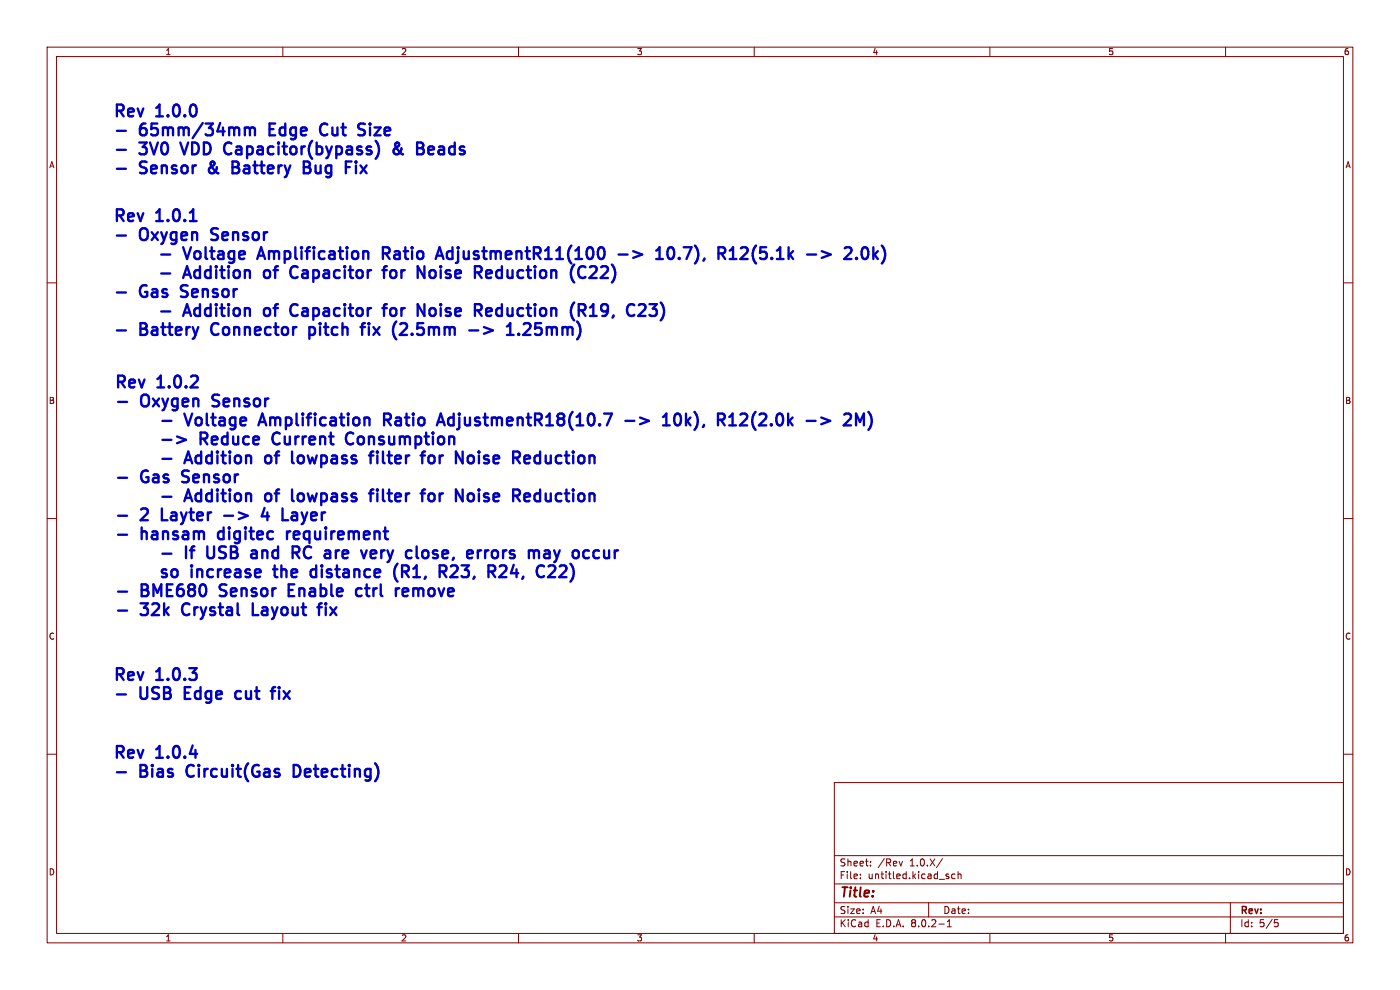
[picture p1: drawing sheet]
<svg xmlns="http://www.w3.org/2000/svg" width="297mm" height="210mm" viewBox="0 0 297 210" stroke-linecap="round" stroke-linejoin="round" font-family="sans-serif">
<g fill="none" stroke="#840000" stroke-width=".21">
<path d="M10 10h277v190h-277zM12 12h273v186h-273zM60 10v2M110 10v2M160 10v2M210 10v2M260 10v2M10 60h2M285 60h2M10 110h2M285 110h2M10 160h2"/>
<path d="M285 160h2M177 166h108v32h-108zM60 198v2M110 198v2M160 198v2M177 194.5h108M177 191.5h108M177 187.5h108M177 181.5h108M182.5 186.3v.1M182.5 185.5v.1M184.7 183.6v.1"/>
<path d="M184.7 182.8v.1M191.5 182.7l-.4 1M197 191.5v3M199.2 196h1.1M200 182.1l-1.3 2M201 196.6h.8M201 195.5l.4-.4v1.5M201.2 186v.3M202.6 185.5l-.4-.1-.3 .3 .1 .6h.6M203.2 185.5l.3-.1 .3 .1 .1 .9M203.2 184.9v1.5M210 198v2"/>
<path d="M260 198v2M261 191.5v6.5M270.4 195.1h.7M270.5 195.7h.4l.3 .3-.2 .5-.5 .1"/>
</g>
<g fill="none" stroke="#0000c2" stroke-width=".5">
<path d="M24.8 27.8h1.9M24.8 31.8h1.9M24.8 35.8h1.9M38.3 30.2l.8 2.5M44.4 35.7l-.1 .2 .1 .6M48 32.6l.4 .1 .6-.1M48.4 30.2l-.4 .2M48.6 30.2l.4 .2M49.3 34.3v2.5l1.2-.2M49.3 35.4h.9M50.2 35.4l.3 .2M50.5 35.2l-.3 .2"/>
<path d="M51.9 27.3a.62 .62 0 0 1 1.1 .1M53 27.4l.4-.4 .6 .2 .1 1.5M53 27.4v1.3M57.2 27.4h.8M58.4 26.2h-1.2v2.5h1.2M64.4 35.4h.9M65.3 35.4a.67 .67 0 0 1 .6 .7 .67 .67 0 0 1-.5 .7h-1M65.8 35l-.5 .4M69.3 26.3a1.03 1.03 0 0 0-1.1 .2 1.03 1.03 0 0 0-.3 1.1 .96 .96 0 0 0 .4 1 .96 .96 0 0 0 1 0M75.5 35.1v1.7M76.5 26.2l.9 .1M76.5 35.1l1.3 1.7"/>
<path d="M76.9 27.5a.61 .61 0 0 1 .5 .6 .61 .61 0 0 1-.5 .6M77.8 35.1l-1.3 1.7M79.8 33.6l-.1 .1M84.2 30.2l-.2 .2a.93 .93 0 0 0 .2 1.1l1 1.1 .3 .1M84.3 30.2l.3 .2a.46 .46 0 0 1-.2 .7l-.7 .4a.68 .68 0 0 0 0 1.1 .68 .68 0 0 0 1-.1l.3-.5 .2-.6M91.7 31.1h-.5l-.3 .3 .1 1.2 .7 .1M92.1 31.7l-1.2 .2M24.8 50h1.9M34.2 54h1.9M34.2 58h1.9M40.3 46.9h1.4M44.8 50.8l.4 .1"/>
<path d="M45 48.5a.58 .58 0 0 0 0 1M54.8 54.2h1.2M55.4 52.4l-.8 2.5M56.1 57.5l-.1 .3 .1 .9M61.6 57.9a.96 .96 0 0 0 .4 .9 .96 .96 0 0 0 1 .1M61.7 57.1l-.1 .4M81.1 57.3h1M81.8 53.8l.9 1.1M82.1 56.5l-.5 .1-.1 .2v2.2M82.4 52.6l-1.2-.2v2.5M82.4 53.6l-1.2 .2M83.6 57.3a.68 .68 0 0 0-.8 .5v.7a.68 .68 0 0 0 .8 .5"/>
<path d="M91.9 57.3a.68 .68 0 0 0-.8 .5v.7a.68 .68 0 0 0 .8 .5M92.4 54.9l.9-2.5 .8 2.5M92.7 54.2h1.1M103.3 57.4l.7-.1 .2 .1 .1 .5-1.2 .2M103.3 58.9l.2 .1 .7-.1M124.2 58.7l-.5 .3M126.5 57.5l-1.5 1.5h1.6M131.2 54h1.9M139.2 54.9h1.4M139.7 52.8l.2-.4v2.5M141.9 52.6a.59 .59 0 0 1 1 .3 1.29 1.29 0 0 1-.7 2 1.66 1.66 0 0 1-.3-2.3zM154.8 54.9h1.4"/>
<path d="M154.8 53.2l.7-.8v2.5M158.1 52.4h-.6l-.3 .3M158.5 53.5l-1.4 1.4h1.5M174.3 53.3l1.9 .7-1.9 .7M183.1 52.6a.59 .59 0 0 1 1 .3 1.29 1.29 0 0 1-.7 2 1.66 1.66 0 0 1-.3-2.3zM185.3 52.4v2.5M185.5 54l.7 .9M186.2 53.3l-.9 .9M24.8 62h1.9M24.8 70.1h1.9M34.2 66.1h1.9M38.4 62.9l.3 .1"/>
<path d="M38.6 60.6a.58 .58 0 0 0 0 1M45 68.9a1.74 1.74 0 0 0 0 1.8M56.1 65.6l-.1 .2 .1 1M61.6 65.9a.96 .96 0 0 0 .4 1 .96 .96 0 0 0 1 0M63 64.6a.96 .96 0 0 0-1 .1 .96 .96 0 0 0-.4 .9M65.6 69.4v2.5M65.6 69.5l.7-.1 .4 .2M66.7 70.8l-.4 .2-.7-.1M76.5 69.4h.9M78.3 69.4v1.6M81.1 65.4h1M82.1 64.5l-.5 .1-.1 .3v2.1"/>
<path d="M83.6 65.4a.68 .68 0 0 0-.8 .4v.7a.68 .68 0 0 0 .8 .5M85.3 68.5l-.3 .2M85.9 68.5a.68 .68 0 0 1 .3 1.1l-1.4 1.4h1.5M91.9 65.4a.68 .68 0 0 0-.8 .4v.7a.68 .68 0 0 0 .8 .5M99.6 70.1h1.9M102.7 69.4l1.9 .7-1.9 .7M103.3 65.5l.7-.1 .2 .1 .1 .4-1.2 .3M103.3 66.9l.2 .1 .7-.1M110 70.8l.2 .1-.2 .1M110 70.8l-.1 .1 .1 .1M110 70.8v.2M111.5 68.5l-.4 .3"/>
<path d="M112.1 68.5a.68 .68 0 0 1 .3 1.1l-1.4 1.4h1.5M123.4 65.8l.8 1.2M123.7 64.5a.68 .68 0 0 1 .5 .7 .68 .68 0 0 1-.5 .6M125.2 67h1.4M125.2 65.2l.7-.7v2.5M136.5 64.5a.68 .68 0 0 1 .3 1.1l-1.4 1.4h1.5M137.8 66.8l.3 .2h.7l.4-.2M137.8 64.5h1.5l-.8 1h.3l.4 .2M25.1 85.3h1.9M34.5 89.3h1.9M34.5 93.3h1.9M34.5 97.3h1.9"/>
<path d="M37.6 92.6l1.9 .7-1.9 .7M38.9 99.9a.58 .58 0 0 0 0 1M45.1 86.1l.3 .1M45.3 83.8a.58 .58 0 0 0 0 1M55.1 89.5h1.1M55.6 87.7l-.8 2.5M56.4 96.9l-.2 .2 .2 .9M57.9 92.4a1.73 1.73 0 0 0 .1 1.5M62 95.8v2.1l.3 .4M73.5 92.4a1.26 1.26 0 0 0 1 1.9l.3-.2M78.3 96.6h.9M80.1 96.6v1.7"/>
<path d="M82.1 89l.8 1.2M82.7 87.9l-1.2-.2v2.5M82.7 88.9l-1.2 .1M91.1 96.7a.68 .68 0 0 1 1.1 .4v.7a.68 .68 0 0 1-.7 .5 .68 .68 0 0 1-.6-.5v-.7zM92.7 90.2l.8-2.5 .8 2.5M92.9 89.5h1.2M99.3 96.9a.68 .68 0 0 1 .7-.3 .68 .68 0 0 1 .5 .5v.7a.68 .68 0 0 1-.5 .5 .68 .68 0 0 1-.7-.3M112.3 96.7l.1 .5-1.2 .2M114.3 96.6h-.4l-.5 .5 .1 .9 .4 .3h.4M132.7 89.3h1.9M140.6 90.2h1.5M141.1 88.1l.3-.4v2.5"/>
<path d="M143.4 87.9a.59 .59 0 0 1 .9 .3 1.29 1.29 0 0 1-.7 2 1.66 1.66 0 0 1-.2-2.3zM154.7 90.2h1.4M154.7 88.4l.7-.7v2.5M158 87.7h-.6l-.3 .3M158.4 88.8l-1.4 1.4h1.5M174.2 88.6l1.9 .7-1.9 .7M182.4 89.5l.9-1.8v2.5M184.2 87.4a2.87 2.87 0 0 1 0 3.8M25.1 101.4h1.9M25.1 109.4h1.9M25.1 113.4h1.9M34.3 107.9v2.5h1.2"/>
<path d="M34.5 105.4h1.9M34.5 117.5h1.9M38.6 102.2l.4 .1M44 115.9v2l.2 .4M46.4 113l-.2 .2 .2 .9M47.6 109.4h1.9M53.4 116.9l.7-.2 .4 .4M53.4 118.3l.2 .1 .9-.1M54.5 117.3l-1.1 .3M56.1 107.7l-.6 1.8h1.6M56.4 104.9l-.2 .2 .2 1M56.7 108.7v1.7"/>
<path d="M60.9 112.7v1.7M61.6 112.7a.64 .64 0 0 0-.7 .5M62 103.8v2.2l.3 .3M62 108.8l.2-.1 .7 .1 .1 1.6M62.7 117.2l.8 1.2M63 109.3l-.8 .1a.49 .49 0 0 0-.4 .5 .49 .49 0 0 0 .4 .5l.8-.2M63.5 116.4a.68 .68 0 0 1-.5 .8h-.9M72 116.7a.64 .64 0 0 0-.8 .5M78.3 104.7h.9M79 116.7l.7 .2 .1 .4-1.2 .3M79.2 103.8l-.5 .2M79.7 118.3l-.7 .1"/>
<path d="M80.1 103.8v.3M80.1 104.7v1.6M80.1 103.8l-.2 .2 .2 .1M80.1 103.8l.1 .2-.1 .1M85.3 119.9v2.5M90.1 116.7a.68 .68 0 0 1 .8 .5v.7a.68 .68 0 0 1-.8 .5M91 104.9a.68 .68 0 0 1 .7-.2 .68 .68 0 0 1 .5 .4v.8a.68 .68 0 0 1-.7 .5 .68 .68 0 0 1-.6-.5zM99.3 104.9a.68 .68 0 0 1 .7-.2 .68 .68 0 0 1 .5 .4v.8a.68 .68 0 0 1-.5 .4 .68 .68 0 0 1-.7-.2M103.6 116.7l-.5 .2M105.2 116.7a.68 .68 0 0 0-.9 .5v.7a.68 .68 0 0 0 .9 .5M106.4 119.9l-.4 .3M107 119.9a.68 .68 0 0 1 .3 1.1l-1.4 1.4h1.5"/>
<path d="M112.3 104.8l.1 .5-1.2 .2M114.3 104.7h-.4l-.5 .4 .1 1 .4 .2h.4M117.3 119.9a.68 .68 0 0 1 .4 1.1l-1.5 1.4h1.6M117.6 116.7l.5 1.7M118.1 118.4l-.2 .6-.3 .2M118.7 116.7l-.6 1.7M119.1 119.9l-.4 .3M129.2 118.2a.68 .68 0 0 1-.9 .1M129.2 116.7v1.7M25.1 125.5h1.9M25.1 129.5h1.9M35.3 120.9l-.6-.1-.4 .3 .2 .4 .8 .2 .1 .3-.1 .3-.2 .1-.8-.1"/>
<path d="M36.5 121a.68 .68 0 0 1 .7-.2 .68 .68 0 0 1 .5 .4v.8a.68 .68 0 0 1-.7 .5 .68 .68 0 0 1-.6-.5zM38.9 128.3a1.73 1.73 0 0 0 0 1.8M46.6 126.3l.4 .2M46.8 124.1a.58 .58 0 0 0 0 .9M53.6 128v2.5h1.2M57.9 120.8h1M61.2 125.1h.9M61.2 124v2.5h1.2M67.1 120.9l-.7-.1-.5 .4v.8l.2 .3 .3 .1 .7-.1M67.3 128.8h1M69.1 128v.2M69.1 128.8v1.7"/>
<path d="M69.1 128l-.1 .1 .1 .1M69.1 128l.1 .1-.1 .1M75.8 126.3l.2 .2 .7-.2M75.8 124.9l.2-.1 .7 .1M77.4 124.8h1M83.7 120.6a2.98 2.98 0 0 0 .5 2.7M85.3 121.2h.9M85.4 125.6l1.2-.2-.1-.5-.7-.1-.4 .3 .1 1.2 .3 .2 .7-.2M93.9 121.2l.8 1.2M94.7 120.4a.68 .68 0 0 1-.5 .8M97 121l-1.5 1.4h1.6M120.1 121l-1.5 1.4h1.6"/>
<path d="M24.8 147.3h1.9M39.2 147h.8M39.2 145.8v2.5h1.2M51.1 146.7l-.7-.1-.5 .5v.7l.3 .3 .2 .2 .7-.2M59.2 145.8v.2M59.2 146.6v1.7M59.2 145.8l-.1 .1 .1 .1M59.2 145.8l.1 .1-.1 .1M24.8 163.8h1.9M39.8 162.6a1.74 1.74 0 0 0 0 1.8M63.5 162.6l-.6-.3h-.6v2.5h.6l.6-.4"/>
</g>
<g font-size="3.5" fill="#0000c2">
<text x="23.9" y="25">Rev</text>
<text x="29.9" y="29">65mm/34mm</text>
<text x="33.3" y="25">1.0.0</text>
<text x="58.3" y="29">Edge</text>
<text x="70.1" y="29">Cut</text>
<text x="79.2" y="29">Size</text>
<text x="29.9" y="33.1">3V0</text>
<text x="39.7" y="33.1">VDD</text>
<text x="49.7" y="33.1">Capacitor(bypass)</text>
<text x="86.6" y="33.1">&amp;</text>
<text x="92.6" y="33.1">Beads</text>
<text x="29.9" y="37.1">Sensor</text>
<text x="45.4" y="37.1">&amp;</text>
<text x="51.4" y="37.1">Battery</text>
<text x="67.5" y="37.1">Bug</text>
<text x="23.9" y="47.2">Rev</text>
<text x="33.3" y="47.2">1.0.1</text>
<text x="29.9" y="51.3">Oxygen</text>
<text x="46" y="51.3">Sensor</text>
<text x="39.3" y="55.3">Voltage</text>
<text x="39.3" y="59.3">Addition</text>
<text x="56" y="55.3">Amplification</text>
<text x="57.2" y="59.3">of</text>
<text x="63.8" y="59.3">Capacitor</text>
<text x="83.3" y="55.3">Ratio</text>
<text x="84.5" y="59.3">for</text>
<text x="92.7" y="59.3">Noise</text>
<text x="95.9" y="55.3">AdjustmentR11(100</text>
<text x="105.8" y="59.3">Reduction</text>
<text x="127.2" y="59.3">(C22)</text>
<text x="135.3" y="55.3">-&gt;</text>
<text x="144.4" y="55.3">10.7),</text>
<text x="158.5" y="55.3">R12(5.1k</text>
<text x="178.3" y="55.3">-&gt;</text>
<text x="187.4" y="55.3">2.0k)</text>
<text x="29.9" y="63.3">Gas</text>
<text x="39.6" y="63.3">Sensor</text>
<text x="29.9" y="71.4">Battery</text>
<text x="39.3" y="67.4">Addition</text>
<text x="46" y="71.4">Connector</text>
<text x="57.2" y="67.4">of</text>
<text x="63.8" y="67.4">Capacitor</text>
<text x="67.7" y="71.4">pitch</text>
<text x="79.9" y="71.4">fix</text>
<text x="84.5" y="67.4">for</text>
<text x="87.4" y="71.4">(2.5mm</text>
<text x="92.7" y="67.4">Noise</text>
<text x="104.6" y="71.4">-&gt;</text>
<text x="105.8" y="67.4">Reduction</text>
<text x="113.7" y="71.4">1.25mm)</text>
<text x="127.2" y="67.4">(R19,</text>
<text x="140.2" y="67.4">C23)</text>
<text x="24.1" y="82.5">Rev</text>
<text x="33.6" y="82.5">1.0.2</text>
<text x="30.1" y="86.5">Oxygen</text>
<text x="46.2" y="86.5">Sensor</text>
<text x="39.5" y="90.6">Voltage</text>
<text x="42.6" y="94.6">Reduce</text>
<text x="56.2" y="90.6">Amplification</text>
<text x="59" y="94.6">Current</text>
<text x="75.6" y="94.6">Consumption</text>
<text x="83.6" y="90.6">Ratio</text>
<text x="96.1" y="90.6">AdjustmentR18(10.7</text>
<text x="136.7" y="90.6">-&gt;</text>
<text x="145.8" y="90.6">10k),</text>
<text x="158.4" y="90.6">R12(2.0k</text>
<text x="178.2" y="90.6">-&gt;</text>
<text x="39.5" y="98.6">Addition</text>
<text x="57.4" y="98.6">of</text>
<text x="64" y="98.6">lowpass</text>
<text x="81.7" y="98.6">filter</text>
<text x="93.7" y="98.6">for</text>
<text x="101.8" y="98.6">Noise</text>
<text x="114.9" y="98.6">Reduction</text>
<text x="30.1" y="102.6">Gas</text>
<text x="39.5" y="106.7">Addition</text>
<text x="39.8" y="102.6">Sensor</text>
<text x="57.4" y="106.7">of</text>
<text x="64" y="106.7">lowpass</text>
<text x="81.7" y="106.7">filter</text>
<text x="93.7" y="106.7">for</text>
<text x="101.8" y="106.7">Noise</text>
<text x="114.9" y="106.7">Reduction</text>
<text x="30.1" y="110.7">2</text>
<text x="35.4" y="110.7">Layter</text>
<text x="49.6" y="110.7">-&gt;</text>
<text x="58.7" y="110.7">4</text>
<text x="64" y="110.7">Layer</text>
<text x="30.1" y="114.7">hansam</text>
<text x="39.5" y="118.7">If</text>
<text x="45.1" y="118.7">USB</text>
<text x="47.4" y="114.7">digitec</text>
<text x="55.5" y="118.7">and</text>
<text x="63" y="114.7">requirement</text>
<text x="65.2" y="118.7">RC</text>
<text x="73.1" y="118.7">are</text>
<text x="81.9" y="118.7">very</text>
<text x="92.3" y="118.7">close,</text>
<text x="106.3" y="118.7">errors</text>
<text x="120.3" y="118.7">may</text>
<text x="130.7" y="118.7">occur</text>
<text x="40.7" y="122.8">increase</text>
<text x="59.3" y="122.8">the</text>
<text x="68.1" y="122.8">distance</text>
<text x="86.7" y="122.8">(R1,</text>
<text x="97.3" y="122.8">R23,</text>
<text x="108.7" y="122.8">R24,</text>
<text x="120.1" y="122.8">C22)</text>
<text x="30.1" y="126.8">BME680</text>
<text x="30.1" y="130.8">32k</text>
<text x="39.8" y="130.8">Crystal</text>
<text x="47.8" y="126.8">Sensor</text>
<text x="55.7" y="130.8">Layout</text>
<text x="63.3" y="126.8">Enable</text>
<text x="70.7" y="130.8">fix</text>
<text x="78.7" y="126.8">ctrl</text>
<text x="88.1" y="126.8">remove</text>
<text x="23.9" y="144.6">Rev</text>
<text x="29.9" y="148.6">USB</text>
<text x="33.3" y="144.6">1.0.3</text>
<text x="40.3" y="148.6">Edge</text>
<text x="52.1" y="148.6">cut</text>
<text x="60.9" y="148.6">fix</text>
<text x="23.9" y="161.1">Rev</text>
<text x="33.3" y="161.1">1.0.4</text>
<text x="29.9" y="165.1">Bias</text>
<text x="40.8" y="165.1">Circuit(Gas</text>
<text x="64.4" y="165.1">Detecting)</text>
</g>
<text font-size="2.8" fill="#840000" x="178" y="190.9">Title:</text>
<g font-size="2.1" fill="#840000">
<text x="178" y="184">Sheet:</text>
<text x="186.2" y="184">/Rev</text>
<text x="193" y="184">1.0.X/</text>
<text x="178" y="186.7">File:</text>
<text x="184.1" y="186.7">untitled.kicad_sch</text>
<text x="178" y="196.9">KiCad</text>
<text x="178" y="194.1">Size:</text>
<text x="184.7" y="194.1">A4</text>
<text x="185.7" y="196.9">E.D.A.</text>
<text x="193.3" y="196.9">8.0.2-1</text>
<text x="200" y="194.1">Date:</text>
<text x="263" y="194.3">Rev:</text>
<text x="263" y="196.9">Id:</text>
<text x="267.1" y="196.9">5/5</text>
</g>
<g font-size="1.8" fill="#840000">
<text x="35" y="11.9">1</text>
<text x="85" y="11.9">2</text>
<text x="135" y="11.9">3</text>
<text x="185" y="11.9">4</text>
<text x="235" y="11.9">5</text>
<text x="285" y="11.9">6</text>
<text x="10.3" y="35.9">A</text>
<text x="285.3" y="35.9">A</text>
<text x="10.3" y="85.9">B</text>
<text x="285.3" y="85.9">B</text>
<text x="10.3" y="135.9">C</text>
<text x="285.3" y="135.9">C</text>
<text x="10.3" y="185.9">D</text>
<text x="285.3" y="185.9">D</text>
<text x="35" y="199.9">1</text>
<text x="85" y="199.9">2</text>
<text x="135" y="199.9">3</text>
<text x="185" y="199.9">4</text>
<text x="235" y="199.9">5</text>
<text x="285" y="199.9">6</text>
</g>
</svg>
